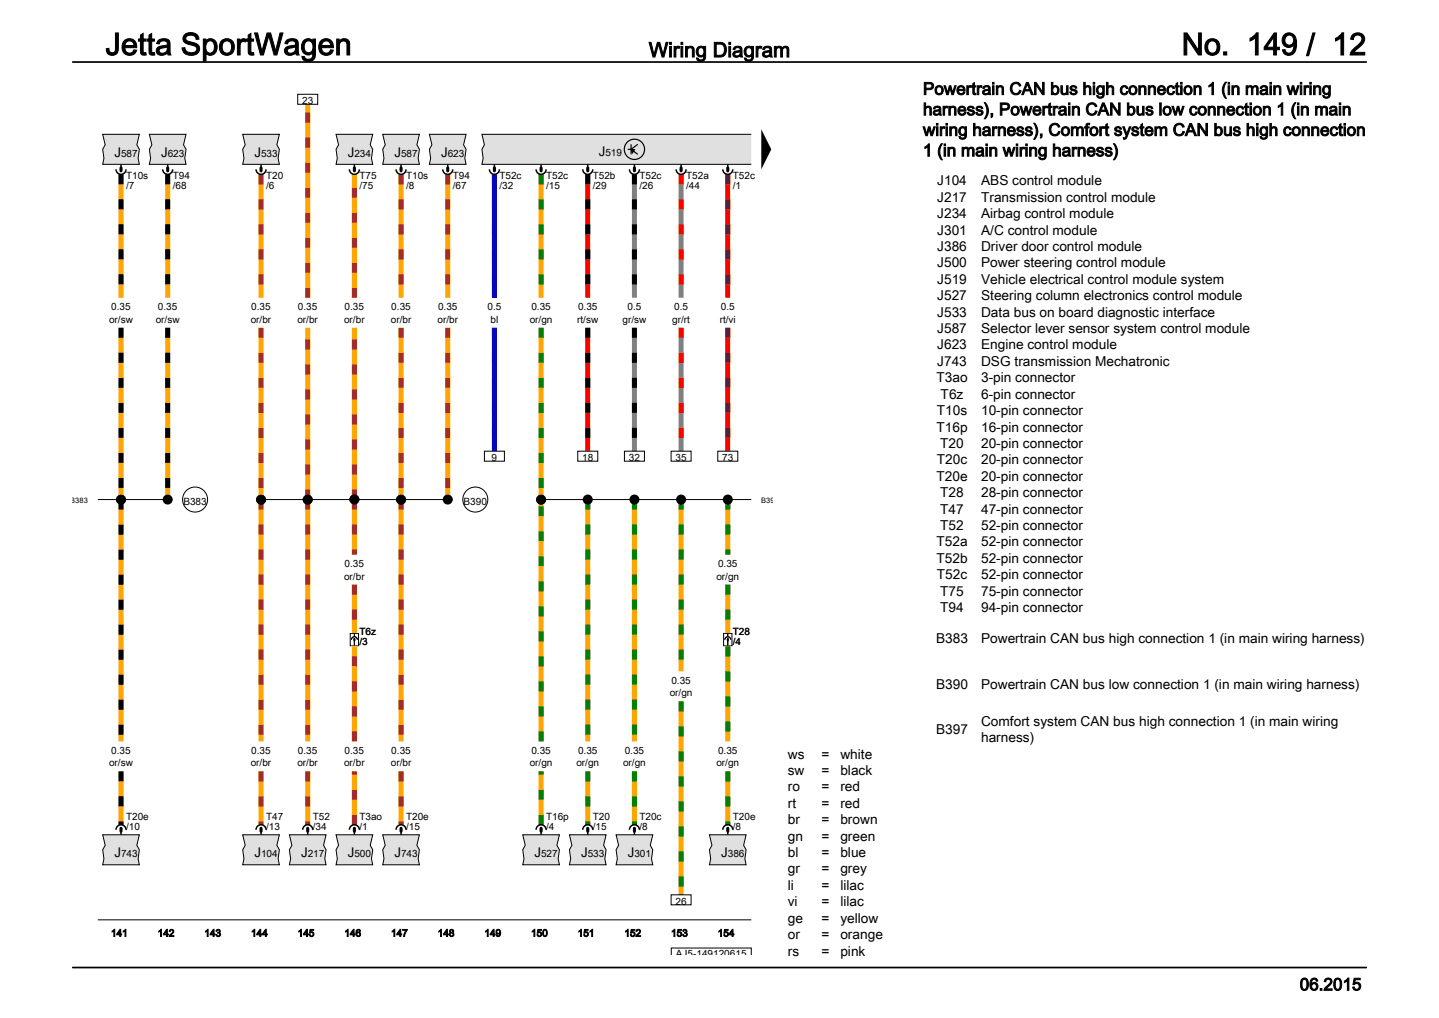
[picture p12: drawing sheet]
<svg xmlns="http://www.w3.org/2000/svg" width="297mm" height="210mm" viewBox="0 0 297 210" stroke-linecap="round" stroke-linejoin="round" font-family="sans-serif">
<path d="M20.2 189.8h134.9M138.5 197v-1.4h16.6v1.4" fill="none" stroke="#000" stroke-width=".21"/>
<path d="M99.5 27.7h55.6v6.2h-55.6l.2-1.2-.2-1.9 .5-.9z" fill="#e0e0e0"/>
<g fill="none" stroke="#000" stroke-width=".21">
<path d="M155.1 27.7h-55.6l.5 2.2-.5 .9 .2 1.9-.2 1.2h55.6M20.2 103.1h15.4"/>
<circle cx="40.3" cy="103.1" r="2.58"/>
</g>
<path d="M130.3 30.8l.6 .1-.4 .6zM157.1 26.7l2.1 4.1-2.1 4.1z" fill="#000"/>
<g fill="none" stroke="#000" stroke-width=".24">
<path d="M129.6 30.8h.7M130.3 30.8l.6 .1-.4 .6zM130.3 29.8v2M130.3 30.8l1.3 1M131.6 29.8l-1.3 1"/>
<circle cx="130.9" cy="30.8" r="2.09"/>
</g>
<path d="M21.2 172.2h7.6l-.6 2.2 .6 .9-.3 1.9 .3 1.2h-7.6l.3-1.2-.3-1.9 .5-.9z" fill="#e0e0e0"/>
<path d="M21.2 172.2h7.6l-.6 2.2 .6 .9-.3 1.9 .3 1.2h-7.6l.3-1.2-.3-1.9 .5-.9z" fill="none" stroke="#000" stroke-width=".21"/>
<path d="M21.2 27.7h7.6l-.6 2.2 .6 .9-.3 1.9 .3 1.2h-7.6l.3-1.2-.3-1.9 .5-.9z" fill="#e0e0e0"/>
<path d="M21.2 27.7h7.6l-.6 2.2 .6 .9-.3 1.9 .3 1.2h-7.6l.3-1.2-.3-1.9 .5-.9z" fill="none" stroke="#000" stroke-width=".21"/>
<path d="M30.8 27.7h7.6l-.5 2.2 .5 .9-.3 1.9 .3 1.2h-7.6l.3-1.2-.3-1.9 .5-.9z" fill="#e0e0e0"/>
<path d="M30.8 27.7h7.6l-.5 2.2 .5 .9-.3 1.9 .3 1.2h-7.6l.3-1.2-.3-1.9 .5-.9z" fill="none" stroke="#000" stroke-width=".21"/>
<path d="M69.4 172.2h7.5l-.5 2.2 .5 .9-.2 1.9 .2 1.2h-7.5l.2-1.2-.2-1.9 .5-.9z" fill="#e0e0e0"/>
<g fill="none" stroke="#000" stroke-width=".21">
<path d="M52.9 103.1h40.5zM69.4 172.2h7.5l-.5 2.2 .5 .9-.2 1.9 .2 1.2h-7.5l.2-1.2-.2-1.9 .5-.9z"/>
<circle cx="98.1" cy="103.1" r="2.58"/>
</g>
<path d="M50.1 172.2h7.6l-.6 2.2 .6 .9-.3 1.9 .3 1.2h-7.6l.3-1.2-.3-1.9 .5-.9z" fill="#e0e0e0"/>
<path d="M50.1 172.2h7.6l-.6 2.2 .6 .9-.3 1.9 .3 1.2h-7.6l.3-1.2-.3-1.9 .5-.9z" fill="none" stroke="#000" stroke-width=".21"/>
<path d="M59.7 172.2h7.6l-.5 2.2 .5 .9-.3 1.9 .3 1.2h-7.6l.3-1.2-.3-1.9 .5-.9z" fill="#e0e0e0"/>
<path d="M59.7 172.2h7.6l-.5 2.2 .5 .9-.3 1.9 .3 1.2h-7.6l.3-1.2-.3-1.9 .5-.9z" fill="none" stroke="#000" stroke-width=".21"/>
<path d="M79 172.2h7.6l-.6 2.2 .6 .9-.3 1.9 .3 1.2h-7.6l.2-1.2-.2-1.9 .5-.9z" fill="#e0e0e0"/>
<path d="M79 172.2h7.6l-.6 2.2 .6 .9-.3 1.9 .3 1.2h-7.6l.2-1.2-.2-1.9 .5-.9z" fill="none" stroke="#000" stroke-width=".21"/>
<path d="M50.1 27.7h7.6l-.6 2.2 .6 .9-.3 1.9 .3 1.2h-7.6l.3-1.2-.3-1.9 .5-.9z" fill="#e0e0e0"/>
<path d="M50.1 27.7h7.6l-.6 2.2 .6 .9-.3 1.9 .3 1.2h-7.6l.3-1.2-.3-1.9 .5-.9z" fill="none" stroke="#000" stroke-width=".21"/>
<path d="M69.4 27.7h7.5l-.5 2.2 .5 .9-.2 1.9 .2 1.2h-7.5l.2-1.2-.2-1.9 .5-.9z" fill="#e0e0e0"/>
<path d="M69.4 27.7h7.5l-.5 2.2 .5 .9-.2 1.9 .2 1.2h-7.5l.2-1.2-.2-1.9 .5-.9z" fill="none" stroke="#000" stroke-width=".21"/>
<path d="M79 27.7h7.6l-.6 2.2 .6 .9-.3 1.9 .3 1.2h-7.6l.2-1.2-.2-1.9 .5-.9z" fill="#e0e0e0"/>
<path d="M79 27.7h7.6l-.6 2.2 .6 .9-.3 1.9 .3 1.2h-7.6l.2-1.2-.2-1.9 .5-.9z" fill="none" stroke="#000" stroke-width=".21"/>
<path d="M88.6 27.7h7.6l-.5 2.2 .5 .9-.3 1.9 .3 1.2h-7.6l.3-1.2-.3-1.9 .5-.9z" fill="#e0e0e0"/>
<path d="M88.6 27.7h7.6l-.5 2.2 .5 .9-.3 1.9 .3 1.2h-7.6l.3-1.2-.3-1.9 .5-.9zM110.7 103.1h44.4M72.3 130.7h1.7v2.5h-1.7z" fill="none" stroke="#000" stroke-width=".21"/>
<path d="M117.5 172.2h7.6l-.5 2.2 .5 .9-.3 1.9 .3 1.2h-7.6l.3-1.2-.3-1.9 .5-.9z" fill="#e0e0e0"/>
<path d="M117.5 172.2h7.6l-.5 2.2 .5 .9-.3 1.9 .3 1.2h-7.6l.3-1.2-.3-1.9 .5-.9z" fill="none" stroke="#000" stroke-width=".21"/>
<path d="M127.2 172.2h7.5l-.5 2.2 .5 .9-.2 1.9 .2 1.2h-7.5l.2-1.2-.2-1.9 .5-.9z" fill="#e0e0e0"/>
<path d="M149.3 130.7h1.8v2.5h-1.8zM127.2 172.2h7.5l-.5 2.2 .5 .9-.2 1.9 .2 1.2h-7.5l.2-1.2-.2-1.9 .5-.9z" fill="none" stroke="#000" stroke-width=".21"/>
<path d="M146.4 172.2h7.6l-.5 2.2 .5 .9-.3 1.9 .3 1.2h-7.6l.3-1.2-.3-1.9 .5-.9z" fill="#e0e0e0"/>
<path d="M146.4 172.2h7.6l-.5 2.2 .5 .9-.3 1.9 .3 1.2h-7.6l.3-1.2-.3-1.9 .5-.9z" fill="none" stroke="#000" stroke-width=".21"/>
<path d="M107.9 172.2h7.6l-.6 2.2 .6 .9-.3 1.9 .3 1.2h-7.6l.2-1.2-.2-1.9 .5-.9z" fill="#e0e0e0"/>
<g fill="none" stroke="#000" stroke-width=".21">
<path d="M61.4 19.5h4.2v2h-4.2zM100 93.1h4.1v2h-4.1zM119.2 93.1h4.2v2h-4.2zM128.9 93.1h4.1v2h-4.1zM138.5 93.1h4.1v2h-4.1zM148.1 93.1h4.2v2h-4.2zM72.5 132a.6 .6 0 0 1 .6-.7 .6 .6 0 0 1 .6 .7M73.1 130.7v.6M73.1 132.3v.9M149.6 132a.6 .6 0 0 1 .6-.7 .6 .6 0 0 1 .6 .7M150.2 130.7v.6M150.2 132.3v.9"/>
<path d="M107.9 172.2h7.6l-.6 2.2 .6 .9-.3 1.9 .3 1.2h-7.6l.2-1.2-.2-1.9 .5-.9zM138.5 184.6h4.1v2.1h-4.1z"/>
</g>
<g fill="none" stroke="#fff" stroke-width="1.9" stroke-linecap="butt">
<path d="M25 36v25.4M34.6 36v25.4M53.9 36v25.4M63.5 21.5v39.9M73.1 36v25.4M82.8 36v25.4M92.4 36v25.4M102 36v25.4M111.7 36v25.4M121.3 36v25.4M130.9 36v25.4M140.6 36v25.4"/>
<path d="M150.2 36v25.4M25 67.6v85.3M34.6 67.6v35.5M53.9 67.6v85.3M63.5 67.6v85.3M73.1 67.6v46.8M82.8 67.6v85.3M92.4 67.6v35.5M102 67.6v25.5M111.7 67.6v85.3M121.3 67.6v25.5M130.9 67.6v25.5"/>
<path d="M140.6 67.6v25.5M150.2 67.6v25.5M121.3 103.1v49.8M130.9 103.1v49.8M140.6 103.1v35.4M150.2 103.1v11.3M73.1 120.6v10M73.1 133.3v19.6M150.2 120.6v10M150.2 133.3v19.6M25 159.1v11M53.9 159.1v11"/>
<path d="M63.5 159.1v11M73.1 159.1v11M82.8 159.1v11M111.7 159.1v11M121.3 159.1v11M130.9 159.1v11M140.6 144.7v39.9M150.2 159.1v11"/>
</g>
<g fill="none" stroke="#ffa500" stroke-width="1" stroke-linecap="butt">
<path d="M25 36v25.4M34.6 36v25.4M53.9 36v25.4M63.5 21.5v39.9M73.1 36v25.4M82.8 36v25.4M92.4 36v25.4M111.7 36v25.4M25 67.6v85.3M34.6 67.6v35.5M53.9 67.6v85.3M63.5 67.6v85.3"/>
<path d="M73.1 67.6v46.8M82.8 67.6v85.3M92.4 67.6v35.5M111.7 67.6v85.3M121.3 103.1v49.8M130.9 103.1v49.8M140.6 103.1v35.4M150.2 103.1v11.3M73.1 120.6v10M73.1 133.3v19.6M150.2 120.6v10M150.2 133.3v19.6"/>
<path d="M25 159.1v11M53.9 159.1v11M63.5 159.1v11M73.1 159.1v11M82.8 159.1v11M111.7 159.1v11M121.3 159.1v11M130.9 159.1v11M140.6 144.7v39.9M150.2 159.1v11"/>
</g>
<path d="M25 36v25.4M34.6 36v25.4M121.3 36v25.4M130.9 36v25.4M25 67.6v35.5M34.6 67.6v35.5M121.3 67.6v25.5M130.9 67.6v25.5M25 103.1v49.8M25 159.1v11" fill="none" stroke="#000" stroke-width="1" stroke-dasharray="2.1 3.1" stroke-linecap="butt"/>
<g fill="#000">
<circle cx="25" cy="103.1" r="1.03"/>
<circle cx="34.6" cy="103.1" r="1.03"/>
<circle cx="53.9" cy="103.1" r="1.03"/>
<circle cx="63.5" cy="103.1" r="1.03"/>
<circle cx="73.1" cy="103.1" r="1.03"/>
<circle cx="82.8" cy="103.1" r="1.03"/>
<circle cx="92.4" cy="103.1" r="1.03"/>
<circle cx="111.7" cy="103.1" r="1.03"/>
<circle cx="121.3" cy="103.1" r="1.03"/>
<circle cx="130.9" cy="103.1" r="1.03"/>
<circle cx="140.6" cy="103.1" r="1.03"/>
<circle cx="150.2" cy="103.1" r="1.03"/>
</g>
<g fill="none" stroke="#000" stroke-width=".31">
<path d="M23.9 34.9a1.03 1.03 0 0 0 1.1 1.1 1.03 1.03 0 0 0 1-1.1M25 33.9v1M33.6 34.9a1.03 1.03 0 0 0 1 1.1 1.03 1.03 0 0 0 1-1.1M34.6 33.9v1M52.8 34.9a1.03 1.03 0 0 0 1.1 1.1 1.03 1.03 0 0 0 1-1.1M53.9 33.9v1M72.1 34.9a1.03 1.03 0 0 0 1 1.1 1.03 1.03 0 0 0 1.1-1.1M73.1 33.9v1M81.7 34.9a1.03 1.03 0 0 0 1.1 1.1 1.03 1.03 0 0 0 1-1.1M82.8 33.9v1M91.4 34.9a1.03 1.03 0 0 0 1 1.1 1.03 1.03 0 0 0 1-1.1M92.4 33.9v1"/>
<path d="M101 34.9a1.03 1.03 0 0 0 1 1.1 1.03 1.03 0 0 0 1.1-1.1M102 33.9v1M110.6 34.9a1.03 1.03 0 0 0 1.1 1.1 1.03 1.03 0 0 0 1-1.1M111.7 33.9v1M120.3 34.9a1.03 1.03 0 0 0 1 1.1 1.03 1.03 0 0 0 1-1.1M121.3 33.9v1M129.9 34.9a1.03 1.03 0 0 0 1 1.1 1.03 1.03 0 0 0 1.1-1.1M130.9 33.9v1M139.5 34.9a1.03 1.03 0 0 0 1.1 1.1 1.03 1.03 0 0 0 1-1.1M140.6 33.9v1M149.2 34.9a1.03 1.03 0 0 0 1 1.1 1.03 1.03 0 0 0 1-1.1M150.2 33.9v1"/>
<path d="M23.9 171.2a1.03 1.03 0 0 1 1.1-1.1 1.03 1.03 0 0 1 1 1.1M25 171.2v1M52.8 171.2a1.03 1.03 0 0 1 1.1-1.1 1.03 1.03 0 0 1 1 1.1M53.9 171.2v1M62.5 171.2a1.03 1.03 0 0 1 1-1.1 1.03 1.03 0 0 1 1 1.1M63.5 171.2v1M72.1 171.2a1.03 1.03 0 0 1 1-1.1 1.03 1.03 0 0 1 1.1 1.1M73.1 171.2v1M81.7 171.2a1.03 1.03 0 0 1 1.1-1.1 1.03 1.03 0 0 1 1 1.1M82.8 171.2v1M110.6 171.2a1.03 1.03 0 0 1 1.1-1.1 1.03 1.03 0 0 1 1 1.1M111.7 171.2v1"/>
<path d="M120.3 171.2a1.03 1.03 0 0 1 1-1.1 1.03 1.03 0 0 1 1 1.1M121.3 171.2v1M129.9 171.2a1.03 1.03 0 0 1 1-1.1 1.03 1.03 0 0 1 1.1 1.1M130.9 171.2v1M149.2 171.2a1.03 1.03 0 0 1 1-1.1 1.03 1.03 0 0 1 1 1.1M150.2 171.2v1"/>
</g>
<g fill="none" stroke="#000" stroke-width=".64">
<path d="M25 34.6v.6M34.6 34.6v.6M53.9 34.6v.6M73.1 34.6v.6M82.8 34.6v.6M92.4 34.6v.6M102 34.6v.6M111.7 34.6v.6M121.3 34.6v.6M130.9 34.6v.6M140.6 34.6v.6M150.2 34.6v.6"/>
<path d="M25 170.9v.6M53.9 170.9v.6M63.5 170.9v.6M73.1 170.9v.6M82.8 170.9v.6M111.7 170.9v.6M121.3 170.9v.6M130.9 170.9v.6M150.2 170.9v.6"/>
</g>
<g fill="none" stroke="#a52a2a" stroke-width="1" stroke-dasharray="2.1 3.1" stroke-linecap="butt">
<path d="M53.9 36v25.4M82.8 36v25.4M92.4 36v25.4M53.9 67.6v35.5M63.5 61.4v-39.9M73.1 61.4v-25.4M82.8 67.6v35.5M92.4 67.6v35.5M53.9 103.1v49.8M63.5 103.1v-35.5M63.5 103.1v49.8M73.1 103.1v11.3"/>
<path d="M73.1 103.1v-35.5M82.8 103.1v49.8M73.1 120.6v10M53.9 159.1v11M63.5 159.1v11M73.1 152.9v-19.6M82.8 159.1v11M73.1 170.1v-11"/>
</g>
<path d="M73.1 131.8v.3M150.2 131.8v.3" fill="none" stroke="#000" stroke-width=".37"/>
<g fill="none" stroke="#008000" stroke-width="1" stroke-dasharray="2.1 3.1" stroke-linecap="butt">
<path d="M111.7 36v25.4M111.7 67.6v35.5M121.3 103.1v49.8M130.9 103.1v49.8M140.6 103.1v35.4M150.2 103.1v11.3M150.2 120.6v10M150.2 133.3v19.6M111.7 152.9v-49.8M121.3 159.1v11M130.9 159.1v11M140.6 144.7v39.9"/>
<path d="M150.2 159.1v11M111.7 170.1v-11"/>
</g>
<path d="M102 36v25.4M102 67.6v25.5" fill="none" stroke="#00f" stroke-width="1" stroke-linecap="butt"/>
<path d="M102 36v25.4M102 67.6v25.5" fill="none" stroke="#00f" stroke-width="1" stroke-dasharray="2.1 3.1" stroke-linecap="butt"/>
<path d="M121.3 36v25.4M150.2 36v25.4M121.3 67.6v25.5M150.2 67.6v25.5" fill="none" stroke="#f00" stroke-width="1" stroke-linecap="butt"/>
<path d="M130.9 36v25.4M140.6 36v25.4M130.9 67.6v25.5M140.6 67.6v25.5" fill="none" stroke="#808080" stroke-width="1" stroke-linecap="butt"/>
<path d="M140.6 36v25.4M140.6 67.6v25.5" fill="none" stroke="#f00" stroke-width="1" stroke-dasharray="2.1 3.1" stroke-linecap="butt"/>
<path d="M150.2 36v25.4M150.2 67.6v25.5" fill="none" stroke="#800080" stroke-width="1" stroke-dasharray="2.1 3.1" stroke-linecap="butt"/>
<path d="M15 12.8h267M15 199.6h267" fill="none" stroke="#000" stroke-width=".35"/>
<g font-size="6.3">
<text x="21.8" y="11.3">Jetta SportWagen</text>
<text x="243.9" y="11.3">No. 149 / 12</text>
</g>
<text font-size="4.2" x="133.9" y="11.8">Wiring Diagram</text>
<g font-size="3.5">
<text x="190.5" y="19.5">Powertrain CAN bus high connection 1 (in main wiring</text>
<text x="190.5" y="23.8">harness), Powertrain CAN bus low connection 1 (in main</text>
<text x="190.5" y="28">wiring harness), Comfort system CAN bus high connection</text>
<text x="190.5" y="32.2">1 (in main wiring harness)</text>
<text x="268.2" y="204.3">06.2015</text>
</g>
<g font-size="2.8">
<text x="23.6" y="32.4">J</text>
<text x="33.2" y="32.4">J</text>
<text x="52.5" y="32.4">J</text>
<text x="71.8" y="32.4">J</text>
<text x="81.4" y="32.4">J</text>
<text x="91" y="32.4">J</text>
<text x="123.6" y="32.1">J</text>
<text x="193.4" y="38.2">J104</text>
<text x="193.4" y="41.6">J217</text>
<text x="202.5" y="38.2">ABS control module</text>
<text x="202.5" y="41.6">Transmission control module</text>
<text x="193.4" y="45">J234</text>
<text x="202.5" y="45">Airbag control module</text>
<text x="193.4" y="48.4">J301</text>
<text x="193.4" y="51.8">J386</text>
<text x="202.5" y="48.4">A/C control module</text>
<text x="202.5" y="51.8">Driver door control module</text>
<text x="193.4" y="55.2">J500</text>
<text x="193.4" y="58.5">J519</text>
<text x="202.5" y="55.2">Power steering control module</text>
<text x="202.5" y="58.5">Vehicle electrical control module system</text>
<text x="193.4" y="61.9">J527</text>
<text x="193.4" y="65.3">J533</text>
<text x="202.5" y="61.9">Steering column electronics control module</text>
<text x="202.5" y="65.3">Data bus on board diagnostic interface</text>
<text x="193.4" y="68.7">J587</text>
<text x="202.5" y="68.7">Selector lever sensor system control module</text>
<text x="193.4" y="72.1">J623</text>
<text x="193.4" y="75.5">J743</text>
<text x="202.5" y="72.1">Engine control module</text>
<text x="202.5" y="75.5">DSG transmission Mechatronic</text>
<text x="193.3" y="78.9">T3ao</text>
<text x="194.1" y="82.2">T6z</text>
<text x="202.5" y="78.9">3-pin connector</text>
<text x="202.5" y="82.2">6-pin connector</text>
<text x="193.3" y="89">T16p</text>
<text x="193.4" y="85.6">T10s</text>
<text x="202.5" y="85.6">10-pin connector</text>
<text x="202.5" y="89">16-pin connector</text>
<text x="193.4" y="95.8">T20c</text>
<text x="194.1" y="92.4">T20</text>
<text x="202.5" y="92.4">20-pin connector</text>
<text x="202.5" y="95.8">20-pin connector</text>
<text x="193.3" y="99.2">T20e</text>
<text x="202.5" y="99.2">20-pin connector</text>
<text x="194.1" y="102.6">T28</text>
<text x="194.1" y="106">T47</text>
<text x="202.5" y="102.6">28-pin connector</text>
<text x="202.5" y="106">47-pin connector</text>
<text x="193.3" y="112.7">T52a</text>
<text x="194.1" y="109.3">T52</text>
<text x="202.5" y="109.3">52-pin connector</text>
<text x="202.5" y="112.7">52-pin connector</text>
<text x="193.3" y="116.1">T52b</text>
<text x="193.4" y="119.5">T52c</text>
<text x="202.5" y="116.1">52-pin connector</text>
<text x="202.5" y="119.5">52-pin connector</text>
<text x="194.1" y="122.9">T75</text>
<text x="202.5" y="122.9">75-pin connector</text>
<text x="194.1" y="126.3">T94</text>
<text x="202.5" y="126.3">94-pin connector</text>
<text x="193.2" y="132.7">B383</text>
<text x="202.5" y="132.7">Powertrain CAN bus high connection 1 (in main wiring harness)</text>
<text x="193.2" y="142">B390</text>
<text x="202.5" y="142">Powertrain CAN bus low connection 1 (in main wiring harness)</text>
<text x="202.5" y="149.7">Comfort system CAN bus high connection 1 (in main wiring</text>
<text x="193.2" y="151.4">B397</text>
<text x="202.5" y="153.1">harness)</text>
<text x="162.6" y="156.5">ws</text>
<text x="162.6" y="159.9">sw</text>
<text x="169.5" y="156.5">=</text>
<text x="169.5" y="159.9">=</text>
<text x="173.4" y="156.5">white</text>
<text x="173.4" y="159.9">black</text>
<text x="162.6" y="163.3">ro</text>
<text x="162.6" y="166.6">rt</text>
<text x="169.5" y="163.3">=</text>
<text x="169.5" y="166.6">=</text>
<text x="173.4" y="163.3">red</text>
<text x="173.4" y="166.6">red</text>
<text x="162.6" y="170">br</text>
<text x="162.6" y="173.4">gn</text>
<text x="169.5" y="170">=</text>
<text x="169.5" y="173.4">=</text>
<text x="173.4" y="170">brown</text>
<text x="173.4" y="173.4">green</text>
<text x="23.6" y="176.8">J</text>
<text x="52.5" y="176.8">J</text>
<text x="62.1" y="176.8">J</text>
<text x="71.8" y="176.8">J</text>
<text x="81.4" y="176.8">J</text>
<text x="110.3" y="176.8">J</text>
<text x="119.9" y="176.8">J</text>
<text x="129.6" y="176.8">J</text>
<text x="148.8" y="176.8">J</text>
<text x="162.6" y="176.8">bl</text>
<text x="169.5" y="176.8">=</text>
<text x="173.4" y="176.8">blue</text>
<text x="162.6" y="180.2">gr</text>
<text x="162.6" y="183.6">li</text>
<text x="169.5" y="180.2">=</text>
<text x="169.5" y="183.6">=</text>
<text x="173.4" y="180.2">grey</text>
<text x="173.4" y="183.6">lilac</text>
<text x="162.6" y="187">vi</text>
<text x="162.6" y="190.3">ge</text>
<text x="169.5" y="187">=</text>
<text x="169.5" y="190.3">=</text>
<text x="173.4" y="187">lilac</text>
<text x="173.4" y="190.3">yellow</text>
<text x="162.6" y="193.7">or</text>
<text x="162.6" y="197.1">rs</text>
<text x="169.5" y="193.7">=</text>
<text x="169.5" y="197.1">=</text>
<text x="173.4" y="193.7">orange</text>
<text x="173.4" y="197.1">pink</text>
</g>
<g font-size="2.1">
<text x="62.4" y="21.5">23</text>
<text x="25" y="32.4">587</text>
<text x="34.6" y="32.4">623</text>
<text x="53.9" y="32.4">533</text>
<text x="73.1" y="32.4">234</text>
<text x="82.8" y="32.4">587</text>
<text x="92.4" y="32.4">623</text>
<text x="125" y="32.1">519</text>
<text x="26" y="37">T10s</text>
<text x="26" y="39.1">/7</text>
<text x="35.6" y="37">T94</text>
<text x="35.6" y="39.1">/68</text>
<text x="54.9" y="37">T20</text>
<text x="54.9" y="39.1">/6</text>
<text x="74.2" y="37">T75</text>
<text x="74.2" y="39.1">/75</text>
<text x="83.8" y="37">T10s</text>
<text x="83.8" y="39.1">/8</text>
<text x="93.4" y="37">T94</text>
<text x="93.4" y="39.1">/67</text>
<text x="103.1" y="37">T52c</text>
<text x="103.1" y="39.1">/32</text>
<text x="112.7" y="37">T52c</text>
<text x="112.7" y="39.1">/15</text>
<text x="122.3" y="37">T52b</text>
<text x="122.3" y="39.1">/29</text>
<text x="132" y="37">T52c</text>
<text x="132" y="39.1">/26</text>
<text x="141.6" y="37">T52a</text>
<text x="141.6" y="39.1">/44</text>
<text x="151.2" y="37">T52c</text>
<text x="151.2" y="39.1">/1</text>
<text x="23" y="64">0.35</text>
<text x="32.6" y="64">0.35</text>
<text x="51.9" y="64">0.35</text>
<text x="61.5" y="64">0.35</text>
<text x="71.1" y="64">0.35</text>
<text x="80.8" y="64">0.35</text>
<text x="90.4" y="64">0.35</text>
<text x="100.6" y="64">0.5</text>
<text x="109.7" y="64">0.35</text>
<text x="119.3" y="64">0.35</text>
<text x="129.5" y="64">0.5</text>
<text x="139.1" y="64">0.5</text>
<text x="148.8" y="64">0.5</text>
<text x="22.5" y="66.6">or/sw</text>
<text x="32.1" y="66.6">or/sw</text>
<text x="51.8" y="66.6">or/br</text>
<text x="61.4" y="66.6">or/br</text>
<text x="71" y="66.6">or/br</text>
<text x="80.7" y="66.6">or/br</text>
<text x="90.3" y="66.6">or/br</text>
<text x="101.2" y="66.6">bl</text>
<text x="109.3" y="66.6">or/gn</text>
<text x="119.1" y="66.6">rt/sw</text>
<text x="128.5" y="66.6">gr/sw</text>
<text x="138.7" y="66.6">gr/rt</text>
<text x="148.5" y="66.6">rt/vi</text>
<text x="101.5" y="95.1">9</text>
<text x="120.2" y="95.1">18</text>
<text x="129.8" y="95.1">32</text>
<text x="139.4" y="95.1">35</text>
<text x="149.1" y="95.1">73</text>
<text x="37.9" y="104.3">B383</text>
<text x="95.7" y="104.3">B390</text>
<text x="71" y="119.6">or/br</text>
<text x="71.1" y="117">0.35</text>
<text x="147.9" y="119.6">or/gn</text>
<text x="148.2" y="117">0.35</text>
<text x="74.2" y="130.9">T6z</text>
<text x="151.2" y="130.9">T28</text>
<text x="74.2" y="133">/3</text>
<text x="151.2" y="133">/4</text>
<text x="138.2" y="143.6">or/gn</text>
<text x="138.6" y="141.1">0.35</text>
<text x="23" y="155.5">0.35</text>
<text x="51.9" y="155.5">0.35</text>
<text x="61.5" y="155.5">0.35</text>
<text x="71.1" y="155.5">0.35</text>
<text x="80.8" y="155.5">0.35</text>
<text x="109.7" y="155.5">0.35</text>
<text x="119.3" y="155.5">0.35</text>
<text x="128.9" y="155.5">0.35</text>
<text x="148.2" y="155.5">0.35</text>
<text x="22.5" y="158.1">or/sw</text>
<text x="51.8" y="158.1">or/br</text>
<text x="61.4" y="158.1">or/br</text>
<text x="71" y="158.1">or/br</text>
<text x="80.7" y="158.1">or/br</text>
<text x="109.3" y="158.1">or/gn</text>
<text x="119" y="158.1">or/gn</text>
<text x="128.6" y="158.1">or/gn</text>
<text x="147.9" y="158.1">or/gn</text>
<text x="26" y="169.1">T20e</text>
<text x="26" y="171.2">/10</text>
<text x="54.9" y="169.1">T47</text>
<text x="54.9" y="171.2">/13</text>
<text x="64.5" y="169.1">T52</text>
<text x="64.5" y="171.2">/34</text>
<text x="74.2" y="169.1">T3ao</text>
<text x="74.2" y="171.2">/1</text>
<text x="83.8" y="169.1">T20e</text>
<text x="83.8" y="171.2">/15</text>
<text x="112.7" y="169.1">T16p</text>
<text x="112.7" y="171.2">/4</text>
<text x="122.3" y="169.1">T20</text>
<text x="122.3" y="171.2">/15</text>
<text x="132" y="169.1">T20c</text>
<text x="132" y="171.2">/8</text>
<text x="151.2" y="169.1">T20e</text>
<text x="151.2" y="171.2">/8</text>
<text x="25" y="176.8">743</text>
<text x="53.9" y="176.8">104</text>
<text x="63.5" y="176.8">217</text>
<text x="73.1" y="176.8">500</text>
<text x="82.8" y="176.8">743</text>
<text x="111.7" y="176.8">527</text>
<text x="121.3" y="176.8">533</text>
<text x="130.9" y="176.8">301</text>
<text x="150.2" y="176.8">386</text>
<text x="139.4" y="186.7">26</text>
<text x="22.9" y="193.2">141</text>
<text x="32.5" y="193.2">142</text>
<text x="42.2" y="193.2">143</text>
<text x="51.8" y="193.2">144</text>
<text x="61.4" y="193.2">145</text>
<text x="71.1" y="193.2">146</text>
<text x="80.7" y="193.2">147</text>
<text x="90.3" y="193.2">148</text>
<text x="100" y="193.2">149</text>
<text x="109.6" y="193.2">150</text>
<text x="119.2" y="193.2">151</text>
<text x="128.9" y="193.2">152</text>
<text x="138.5" y="193.2">153</text>
<text x="139.5" y="197.3">AJ5-149120615</text>
<text x="148.1" y="193.2">154</text>
</g>
<g font-size="1.5">
<text x="14.5" y="103.8">B383</text>
<text x="157.1" y="103.8">B397</text>
</g>
</svg>
